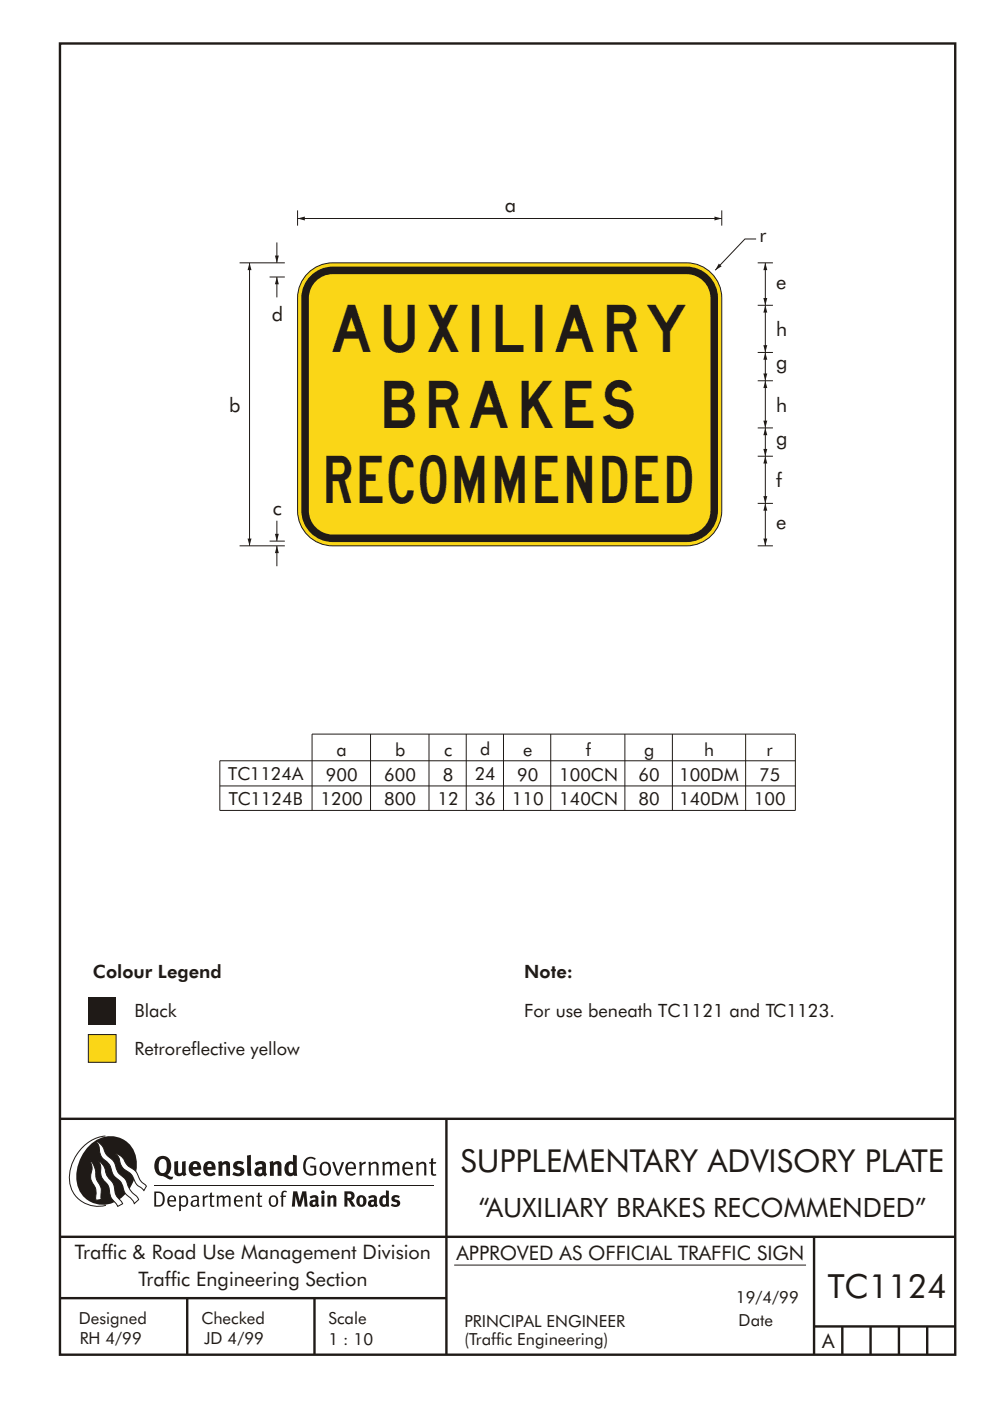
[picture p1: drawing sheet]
<svg xmlns="http://www.w3.org/2000/svg" width="210mm" height="297mm" viewBox="0 0 210 297" stroke-linecap="round" stroke-linejoin="round" font-family="sans-serif">
<g fill="none" stroke="#1f1a17" stroke-width=".51">
<path d="M12.7 9.2h190v278h-190zM12.7 237.2h190M94.7 237.1v50.1M12.7 262.2h190.1M12.7 275.2h82M39.7 275.2v12M66.7 275.2v12M172.7 262.2v25M172.7 281.2h30M178.7 281.2v6M184.7 281.2v6M190.7 281.2v6"/>
<path d="M196.7 281.2v6"/>
</g>
<path d="M96.4 268.2h74.6" fill="none" stroke="#1f1a17" stroke-width=".21"/>
<path d="M18.7 219.3h5.9v5.9h-5.9z" fill-rule="evenodd" fill="#fad617" stroke="#1f1a17" stroke-width=".21"/>
<path d="M18.7 211.3h5.9v5.9h-5.9z" fill="#1f1a17"/>
<path d="M65.7 57.6a7.4 7.4 0 0 1 4.9-1.9h75.1a7.5 7.5 0 0 1 7.4 7.5v45.1a7.5 7.5 0 0 1-7.4 7.4h-75.1a7.5 7.5 0 0 1-7.5-7.4v-45.1a7.5 7.5 0 0 1 2.6-5.6z" fill-rule="evenodd" fill="#fad617" stroke="#1f1a17" stroke-width=".21"/>
<path d="M66.2 58.2a6.6 6.6 0 0 1 4.4-1.7h75.1a6.7 6.7 0 0 1 6.6 6.7v45.1a6.7 6.7 0 0 1-6.6 6.6h-75.1a6.7 6.7 0 0 1-6.7-6.6v-45.1a6.7 6.7 0 0 1 2.3-5z" fill-rule="evenodd" fill="#1f1a17"/>
<path d="M66.7 59.9a5.1 5.1 0 0 1 3.9-1.8h75.1a5.1 5.1 0 0 1 5 5.1v45.1a5.1 5.1 0 0 1-5 5h-75.1a5.1 5.1 0 0 1-5.1-5v-45.1a5 5 0 0 1 1.2-3.3z" fill-rule="evenodd" fill="#fad617"/>
<path d="M162.4 106.7v9" fill="none" stroke="#1f1a17" stroke-width=".21"/>
<g fill="#1f1a17">
<path d="M162 114.2h.8l-.4 1.5z" fill-rule="evenodd"/>
<path d="M162.4 106.7l.4 1.6h-.8z" fill-rule="evenodd"/>
</g>
<path d="M162.4 55.7v9" fill="none" stroke="#1f1a17" stroke-width=".21"/>
<g fill="#1f1a17">
<path d="M162 63.2h.8l-.4 1.5z" fill-rule="evenodd"/>
<path d="M162.4 55.7l.4 1.6h-.8z" fill-rule="evenodd"/>
</g>
<path d="M162.4 96.7v10" fill="none" stroke="#1f1a17" stroke-width=".21"/>
<g fill="#1f1a17">
<path d="M162 105.2h.8l-.4 1.5z" fill-rule="evenodd"/>
<path d="M162.4 96.7l.4 1.6h-.8z" fill-rule="evenodd"/>
</g>
<path d="M162.4 64.7v10" fill="none" stroke="#1f1a17" stroke-width=".21"/>
<g fill="#1f1a17">
<path d="M162 73.2h.8l-.4 1.5z" fill-rule="evenodd"/>
<path d="M162.4 64.7l.4 1.6h-.8z" fill-rule="evenodd"/>
</g>
<path d="M162.4 80.7v10" fill="none" stroke="#1f1a17" stroke-width=".21"/>
<g fill="#1f1a17">
<path d="M162 89.2h.8l-.4 1.5z" fill-rule="evenodd"/>
<path d="M162.4 80.7l.4 1.6h-.8z" fill-rule="evenodd"/>
</g>
<path d="M162.4 90.7v6" fill="none" stroke="#1f1a17" stroke-width=".21"/>
<g fill="#1f1a17">
<path d="M162 95.2h.8l-.4 1.5z" fill-rule="evenodd"/>
<path d="M162.4 90.7l.4 1.6h-.8z" fill-rule="evenodd"/>
</g>
<path d="M162.4 74.7v6" fill="none" stroke="#1f1a17" stroke-width=".21"/>
<g fill="#1f1a17">
<path d="M162 79.2h.8l-.4 1.5z" fill-rule="evenodd"/>
<path d="M162.4 74.7l.4 1.6h-.8z" fill-rule="evenodd"/>
</g>
<path d="M63.1 46.3h90" fill="none" stroke="#1f1a17" stroke-width=".21"/>
<g fill="#1f1a17">
<path d="M151.6 45.9l1.5 .4-1.5 .4 1.5-.4-1.5 .4z" fill-rule="evenodd"/>
<path d="M63.1 46.3l1.6-.4v.8z" fill-rule="evenodd"/>
</g>
<path d="M63.1 44.6v3.2M153.1 44.6v3.2M160.4 50.7h-2.3l-6.4 6.6M160.8 55.7h3.2M160.8 64.7h3.2M160.8 74.7h3.2M160.8 80.7h3.2M160.8 90.7h3.2M160.8 96.7h3.2M160.8 115.7h3.2M160.8 106.7h3.2" fill="none" stroke="#1f1a17" stroke-width=".21"/>
<path d="M152.5 55.9l.6 .6-1.4 .8z" fill-rule="evenodd" fill="#1f1a17"/>
<path d="M52.9 55.7v60M50.8 115.7h9.6M57.2 114.7h3.2" fill="none" stroke="#1f1a17" stroke-width=".21"/>
<g fill="#1f1a17">
<path d="M52.5 114.2h.9l-.5 1.5z" fill-rule="evenodd"/>
<path d="M52.9 55.7l.5 1.6h-.9z" fill-rule="evenodd"/>
</g>
<path d="M58.7 110.4v4.3" fill="none" stroke="#1f1a17" stroke-width=".21"/>
<path d="M58.3 113.2h.9l-.5 1.5 .5-1.5-.5 1.5z" fill-rule="evenodd" fill="#1f1a17"/>
<path d="M58.7 115.7v4.4" fill="none" stroke="#1f1a17" stroke-width=".21"/>
<path d="M58.7 115.7l.5 1.6h-.9z" fill-rule="evenodd" fill="#1f1a17"/>
<path d="M58.7 58.7v4.4" fill="none" stroke="#1f1a17" stroke-width=".21"/>
<path d="M58.7 58.7l.5 1.6h-.9z" fill-rule="evenodd" fill="#1f1a17"/>
<path d="M58.7 51.4v4.3" fill="none" stroke="#1f1a17" stroke-width=".21"/>
<path d="M58.3 54.2h.9l-.5 1.5 .5-1.5-.5 1.5z" fill-rule="evenodd" fill="#1f1a17"/>
<g fill="none" stroke="#1f1a17" stroke-width=".21">
<path d="M50.8 55.7h9.6M57.2 58.7h3.2M78.6 155.6v16.2M91 155.6v16.2M98.9 155.6v16.2M106.8 155.6v16.2M116.8 155.6v16.2M132.6 155.6v16.2M142.7 155.6v16.2M158.2 155.6v16.2M168.7 155.6h-102.5v16.2M168.7 155.6v16.2h-122.1v-10.5h122.1"/>
<path d="M46.6 166.6h122.1"/>
</g>
<g fill="#1f1a17">
<path d="M64.9 245.6a1.61 1.61 0 0 1 2.1 .1l-.2 .2a1.17 1.17 0 0 0-1.4-.1 1.17 1.17 0 0 0-.6 1.2 1.42 1.42 0 0 0 1.2 1.9l.7-.2v-1.2h-.8l-.1-.4h1.3v1.9a1.82 1.82 0 0 1-2.2-.1 1.82 1.82 0 0 1-.6-2.1l.2-.7z" fill-rule="evenodd"/>
<path d="M68.2 246.6a1.77 1.77 0 0 0 .4 2.6 1.39 1.39 0 0 0 1.4-.5 1.39 1.39 0 0 0 .2-1.5 1.19 1.19 0 0 0-2-.6zM68.5 246.8a.83 .83 0 0 1 1 .1 .83 .83 0 0 1 .2 1 .75 .75 0 0 1-.6 1 .75 .75 0 0 1-.8-.8v-.9z" fill-rule="evenodd"/>
<path d="M70.5 246.4l.4-.1 .8 2.4 .8-2.3h.5l-1.1 2.8h-.4z" fill-rule="evenodd"/>
<path d="M73.6 246.7a1.74 1.74 0 0 0 .5 2.5h.9l.5-.3-.2-.3a.89 .89 0 0 1-1.1 .2 .89 .89 0 0 1-.4-.9h1.7a1.15 1.15 0 0 0-.4-1.4 1.15 1.15 0 0 0-1.5 .2zM74 246.9a.67 .67 0 0 1 .8-.1 .67 .67 0 0 1 .3 .7h-1.3z" fill-rule="evenodd"/>
<path d="M76.2 246.4l.4-.1 .1 .5 .5-.4 .5-.1-.2 .5a.61 .61 0 0 0-.8 .6v1.8h-.4z" fill-rule="evenodd"/>
<path d="M78.1 246.4l.5-.1 .1 .5a.89 .89 0 0 1 .9-.5 .89 .89 0 0 1 .7 .8v2.1h-.4v-2.1l-.1-.3-.3-.1-.8 .4v2.1h-.4z" fill-rule="evenodd"/>
<path d="M81.1 246.4l.4-.1 .1 .4a.83 .83 0 0 1 .8-.4 .83 .83 0 0 1 .7 .5 .86 .86 0 0 1 .9-.5 .86 .86 0 0 1 .7 .8v2.1h-.4l-.1-2.3a.5 .5 0 0 0-.8 0l-.2 .2v2.1h-.5v-2.2l-.4-.3-.7 .4v2.1h-.4z" fill-rule="evenodd"/>
<path d="M85.7 246.7a1.74 1.74 0 0 0 .5 2.5h.9l.5-.3-.2-.3a.89 .89 0 0 1-1.1 .2 .89 .89 0 0 1-.4-.9h1.7a1.15 1.15 0 0 0-.5-1.4 1.15 1.15 0 0 0-1.4 .2zM86 246.9a.67 .67 0 0 1 .9-.1 .67 .67 0 0 1 .3 .7h-1.3z" fill-rule="evenodd"/>
<path d="M88.3 246.4l.4-.1 .1 .5a.89 .89 0 0 1 .9-.5 .89 .89 0 0 1 .7 .8v2.1h-.4v-2.1l-.1-.3-.3-.1-.8 .4v2.1h-.4z" fill-rule="evenodd"/>
<path d="M91.5 245.7l.4-.2v.9h.7l-.2 .3h-.5v2.1l.1 .1h.5l.1 .3a.71 .71 0 0 1-1.2-.5v-2h-.3v-.3h.3z" fill-rule="evenodd"/>
<path d="M37 246.3l.8-.2v2a.46 .46 0 0 0 .2 .7 .46 .46 0 0 0 .6-.3v-2.2l.8-.1v2.3l.2 .6-.6 .3-.2-.3a1.03 1.03 0 0 1-1.2 .2 1.03 1.03 0 0 1-.6-1z" fill-rule="evenodd"/>
<path d="M40.4 246.6a1.64 1.64 0 0 0 0 2.3 1.64 1.64 0 0 0 2.3 .1l-.4-.5a.78 .78 0 0 1-.9 .3 .78 .78 0 0 1-.5-.8h1.8a1.37 1.37 0 0 0-.6-1.6 1.37 1.37 0 0 0-1.7 .2zM41 246.9a.48 .48 0 0 1 .7-.1 .48 .48 0 0 1 .2 .6h-1z" fill-rule="evenodd"/>
<path d="M43.5 246.6a1.65 1.65 0 0 0-.2 2 1.65 1.65 0 0 0 1.9 .7l.5-.3-.3-.5a.78 .78 0 0 1-.9 .3 .78 .78 0 0 1-.5-.8h1.8a1.37 1.37 0 0 0-.6-1.6 1.37 1.37 0 0 0-1.7 .2zM44.1 246.9a.48 .48 0 0 1 .6-.1 .48 .48 0 0 1 .2 .6h-.9z" fill-rule="evenodd"/>
<path d="M46.3 246.4l.7-.3 .1 .4a.95 .95 0 0 1 1-.3 .95 .95 0 0 1 .7 .9v2.2h-.8v-2.3l-.3-.2-.5 .3v2.2h-.8z" fill-rule="evenodd"/>
<path d="M49.7 246.5a1.73 1.73 0 0 1 2-.1l-.2 .6-.6-.2a.42 .42 0 0 0-.6 .3l.2 .2a1.23 1.23 0 0 1 1.4 1 1.47 1.47 0 0 1-2.3 .9l-.3-.1 .3-.6 .7 .3a.47 .47 0 0 0 .7-.3 .87 .87 0 0 0-1-.6l-.4-.2-.1-.4z" fill-rule="evenodd"/>
<path d="M54.1 246.6l.3 .6 .3-.2a.62 .62 0 0 1 .9 0v.4a1.21 1.21 0 0 0-1.3 .3 1.21 1.21 0 0 0-.2 1.4 1.19 1.19 0 0 0 1.7 0l.5 .3 .4-.4-.3-.4v-1.3a.96 .96 0 0 0-1.3-1.1zM55 248.1l.6-.1v.6a.43 .43 0 0 1-.6 .1 .43 .43 0 0 1 0-.6z" fill-rule="evenodd"/>
<path d="M57.2 246.4l.7-.3 .1 .4a.95 .95 0 0 1 1-.3 .95 .95 0 0 1 .7 .9v2.2h-.8v-2.3l-.3-.2-.5 .3v2.2h-.8z" fill-rule="evenodd"/>
<path d="M62.2 244.8v1.6a1.29 1.29 0 0 0-1.4 .1 1.29 1.29 0 0 0-.5 1.3 1.24 1.24 0 0 0 .5 1.4 1.24 1.24 0 0 0 1.5-.1l.1 .2h.7l-.1-4.3zM61.5 246.9h.4l.3 .1v1.5l-.3 .2a.48 .48 0 0 1-.6-.5 1.52 1.52 0 0 1 .2-1.3z" fill-rule="evenodd"/>
<path d="M52.4 245l.8-.2 .2 4.5h-.8l-.1-.2z" fill-rule="evenodd"/>
</g>
<path d="M22.4 240.9a9 9 0 0 0-7.4 10.8 6.2 6.2 0 0 0 7.5 3.9M32.7 251.4h59.4" fill="none" stroke="#1f1a17" stroke-width=".21"/>
<path d="M19.1 242.7a5.7 5.7 0 0 1 6.5-1.4 5.7 5.7 0 0 1 3.4 5.7 8.6 8.6 0 0 1-6.2 8.4 5.7 5.7 0 0 1-6.5-7.1 9.9 9.9 0 0 1 2.8-5.6z" fill-rule="evenodd" fill="#1f1a17"/>
<path d="M24.4 244.6a3.1 3.1 0 0 1 2.3 2.1l.8 .8a3.2 3.2 0 0 1 2 2.3l.4 .7 1.2 1-.6 .9-.2-.3a3.5 3.5 0 0 1-1.9-2 3.8 3.8 0 0 0-2.1-2.2 3.5 3.5 0 0 1-1-2.3zM20.4 242a3.4 3.4 0 0 1 1.9 2.4l.7 .9a3.3 3.3 0 0 1 1.7 2.5 4.4 4.4 0 0 0 1.7 2l.3 .3a6.1 6.1 0 0 0 2.5 3.7l.2 .5-.9 .9a6.1 6.1 0 0 0-1.9-2.2l-.4-.7a3.6 3.6 0 0 0-1.9-2.8l-.6-1.1a3.6 3.6 0 0 0-1.9-2.8 3.7 3.7 0 0 1-.8-2.4zM21 246.2a3.4 3.4 0 0 1 1.5 2.7l.6 .9a3.8 3.8 0 0 1 1.4 3.1l.3 .8 1.2 1.5-1 .6-.5-.8a3.2 3.2 0 0 1-1.3-2.8 4.3 4.3 0 0 0-1.4-2.2 4.7 4.7 0 0 1-.5-2.9zM19.2 246.1a5.1 5.1 0 0 1 1.2 3.7l.3 .7a3.1 3.1 0 0 1 .7 3l.1 .8-1.1 .2-.1-.8a3.5 3.5 0 0 0-.9-3.2 3.6 3.6 0 0 1 .1-2.6z" fill-rule="evenodd" fill="#fff" stroke="#1f1a17" stroke-width=".21"/>
<g fill="#1f1a17">
<path d="M33.4 245.5a2.51 2.51 0 0 0 .4 3.7l.8 .2a2.78 2.78 0 0 0 2 .6l.2-.5h-.6l-.7-.4a2.56 2.56 0 0 0 0-3.8 1.83 1.83 0 0 0-2.1 .2zM34 245.9a.87 .87 0 0 1 1 0 .87 .87 0 0 1 .4 .9v.4a1.17 1.17 0 0 1-.9 1.5h-.3a2.38 2.38 0 0 1-.2-2.8z" fill-rule="evenodd"/>
<path d="M33.1 252.9v2.6a1.12 1.12 0 0 0 1.2-.3 1.12 1.12 0 0 0 .2-1.1l-.1-.6-.3-.4zM32.7 252.6h1.1a1.67 1.67 0 0 1 1.2 1.7 1.67 1.67 0 0 1-1.3 1.5h-1zM36.1 253.9l-.2 .6h1.1a.55 .55 0 0 0-.3-.7 .55 .55 0 0 0-.6 .1zM35.8 253.8a.95 .95 0 0 1 1.2-.2 .95 .95 0 0 1 .4 1.1h-1.5a.72 .72 0 0 0 .4 .8 .72 .72 0 0 0 .9-.1l.1 .2a1.15 1.15 0 0 1-1.5 0 1.15 1.15 0 0 1-.2-1.5zM38.4 254.1v1.2a.7 .7 0 0 0 .9 .1 .7 .7 0 0 0 .2-.9 .61 .61 0 0 0-.4-.7 .61 .61 0 0 0-.7 .3zM38 253.5l.3-.1 .1 .4a.95 .95 0 0 1 1.2-.1 .95 .95 0 0 1 .3 1.1 .92 .92 0 0 1-.5 1 .92 .92 0 0 1-1-.2v1.1l-.4 .1zM40.9 254.9a.5 .5 0 0 0 .2 .7 .5 .5 0 0 0 .7-.3v-.7zM40.5 253.8a1 1 0 0 1 1.7 .2v1.4l.2 .3-.2 .2-.3-.3a.78 .78 0 0 1-1.4-.1 .78 .78 0 0 1 .8-1.1h.5a.58 .58 0 0 0-.3-.7 .58 .58 0 0 0-.7 .3zM43 253.5l.3-.1 .1 .4 .3-.3h.5l-.2 .3a.52 .52 0 0 0-.6 .6v1.4h-.4zM44.6 252.9l.4-.1-.1 .7h.6l-.1 .3h-.5v1.5a.35 .35 0 0 0 .6 .3v.2a.57 .57 0 0 1-.6 .1 .57 .57 0 0 1-.3-.5v-1.6h-.3v-.3h.3zM45.9 253.5l.4-.1 .1 .4 .2-.2a.64 .64 0 0 1 1 .2 .7 .7 0 0 1 .8-.4 .7 .7 0 0 1 .5 .7v1.7h-.4v-1.7l-.2-.3-.7 .3v1.7h-.3v-1.6a.38 .38 0 0 0-.3-.5 .38 .38 0 0 0-.5 .3l-.1 .1v1.7h-.4zM50.2 253.9l-.2 .6h1.1a.55 .55 0 0 0-.2-.7 .55 .55 0 0 0-.7 .1zM49.9 253.8a.95 .95 0 0 1 1.2-.2 .95 .95 0 0 1 .4 1.1h-1.5a.72 .72 0 0 0 .4 .8 .72 .72 0 0 0 .9-.1l.1 .2a1.15 1.15 0 0 1-1.5 0 1.15 1.15 0 0 1-.2-1.5zM52.1 253.5l.3-.1 .1 .4a.72 .72 0 0 1 .8-.4 .72 .72 0 0 1 .6 .7v1.7h-.4v-1.5a.45 .45 0 0 0-.3-.6 .45 .45 0 0 0-.5 .3l-.2 .1v1.7h-.3zM54.7 252.9l.4-.1v.7h.6l-.1 .3h-.5v1.5a.35 .35 0 0 0 .5 .3v.2a.57 .57 0 0 1-.6 .1 .57 .57 0 0 1-.3-.5v-1.6h-.3v-.3h.3zM57.6 253.9l-.2 .7a.65 .65 0 0 0 .3 .9 .65 .65 0 0 0 .8-.3l.1-.1a.93 .93 0 0 0-.7-1.4zM57.3 253.8a1.12 1.12 0 0 1 1.4 0 1.12 1.12 0 0 1 .2 1.4 1.01 1.01 0 0 1-1.2 .7 1.01 1.01 0 0 1-.7-1.2zM59.9 252.6l.5-.2 .5 .2-.2 .2-.3-.1-.3 .2v.6h.6l-.1 .3h-.5v2h-.4v-2h-.2v-.3h.2zM62.2 252.6l-.3 3.2h.7l.1-2.2 .6 2.2h.5l.7-2.2 .1 2.2h.7l-.3-3.2h-.9l-.5 2.1-.5-2.1zM65.7 253.7l.3 .5a.51 .51 0 0 1 .5-.3 .51 .51 0 0 1 .4 .4v.1a.88 .88 0 0 0-1.1 .3 .88 .88 0 0 0 .2 1.1 .9 .9 0 0 0 1.1-.1l.3 .3 .4-.4-.3-.3v-1.1a.87 .87 0 0 0-.4-.8 .87 .87 0 0 0-1 .1zM66.4 254.9l.5-.1v.5l-.1 .1h-.3l-.2-.1zM68.2 253.5v2.3h.6v-2.4zM68.1 252.8a.4 .4 0 0 0 .8 0 .4 .4 0 0 0-.8 0zM69.4 253.5l.1 2.3h.6v-1.7a.33 .33 0 0 1 .4-.2 .33 .33 0 0 1 .2 .4v1.5h.7v-1.7a.75 .75 0 0 0-.6-.7 .75 .75 0 0 0-.8 .3v-.3zM73.1 252.6v3.2h.6v-1.3l.3 .2 .7 1.1h.7l-.9-1.4a.94 .94 0 0 0 .7-1 .94 .94 0 0 0-.9-.8zM73.7 253.1a.51 .51 0 0 1 .7 .1 .51 .51 0 0 1-.1 .8h-.6zM75.9 253.7a1.19 1.19 0 0 0-.1 1.8 1.19 1.19 0 0 0 1.7-.1 1.19 1.19 0 0 0 0-1.6 1.19 1.19 0 0 0-1.6-.1zM76.5 253.9h.2a.99 .99 0 0 1 0 1.5 1.06 1.06 0 0 1-.2-1.5zM78.1 253.7l.3 .5a.51 .51 0 0 1 .5-.3 .51 .51 0 0 1 .4 .4v.1a.88 .88 0 0 0-1.1 .3 .88 .88 0 0 0 .2 1.1 .9 .9 0 0 0 1.1-.1l.3 .3 .4-.4-.2-.3v-1.1a.87 .87 0 0 0-.5-.8 .87 .87 0 0 0-1 .1zM78.9 254.9l.4-.1v.5l-.1 .1h-.3l-.2-.1zM81.9 252.4v1.2a1.2 1.2 0 0 0-1.4 .5 1.2 1.2 0 0 0 .2 1.5l.5 .3 .8-.2v.1h.6l-.1-3.3zM81.4 254l.5 .1-.1 1.2a.46 .46 0 0 1-.5 0 .46 .46 0 0 1-.2-.6zM83.3 253.6a.79 .79 0 0 0-.2 1 .79 .79 0 0 0 1 .3 .33 .33 0 0 1 0 .5 .33 .33 0 0 1-.5 0l-.5-.2-.2 .4a1.15 1.15 0 0 0 1.2 .3 1.15 1.15 0 0 0 .8-1 1.49 1.49 0 0 0-1.2-.7 .4 .4 0 0 1 .3-.4 .4 .4 0 0 1 .4 .1l.2 .1 .2-.4a1.47 1.47 0 0 0-1.5 0z" fill-rule="evenodd"/>
</g>
<g font-size="10" fill="#1f1a17">
<text x="70.5" y="74.7">AUXILIARY</text>
<text x="81.5" y="90.7">BRAKES</text>
<text x="69.2" y="106.7">RECOMMENDED</text>
</g>
<text font-size="7.1" fill="#1f1a17" x="175.6" y="275.2">TC1124</text>
<text font-size="6.7" fill="#1f1a17" x="97.7" y="248.5">SUPPLEMENTARY ADVISORY PLATE</text>
<text font-size="5.6" fill="#1f1a17" x="101.5" y="258">“AUXILIARY BRAKES RECOMMENDED”</text>
<g font-size="4.2" fill="#1f1a17">
<text x="107.1" y="44.9">a</text>
<text x="161.2" y="51.4">r</text>
<text x="164.7" y="61.2">e</text>
<text x="57.7" y="68">d</text>
<text x="164.7" y="71.3">h</text>
<text x="164.7" y="78.2">g</text>
<text x="48.6" y="87.3">b</text>
<text x="164.7" y="87.3">h</text>
<text x="164.7" y="94.2">g</text>
<text x="164.7" y="103.3">f</text>
<text x="57.9" y="109.3">c</text>
<text x="164.7" y="112.2">e</text>
<text x="15.9" y="267">Traffic &amp; Road Use Management Division</text>
<text x="96.9" y="267.2">APPROVED AS OFFICIAL TRAFFIC SIGN</text>
<text x="29.4" y="272.6">Traffic Engineering Section</text>
<text x="174.4" y="285.8">A</text>
</g>
<g font-size="3.9" fill="#1f1a17">
<text x="19.7" y="207.3">Colour Legend</text>
<text x="111.2" y="207.3">Note:</text>
<text x="28.5" y="215.7">Black</text>
<text x="111.2" y="215.7">For use beneath TC1121 and TC1123.</text>
<text x="28.5" y="223.7">Retroreflective yellow</text>
</g>
<g font-size="3.8" fill="#1f1a17">
<text x="71.4" y="160.2">a</text>
<text x="83.8" y="160.2">b</text>
<text x="94.2" y="160.2">c</text>
<text x="101.9" y="160.1">d</text>
<text x="111" y="160.2">e</text>
<text x="124.3" y="160.2">f</text>
<text x="136.7" y="160.2">g</text>
<text x="149.4" y="160.2">h</text>
<text x="162.7" y="160.2">r</text>
<text x="48.4" y="165.4">TC1124A</text>
<text x="69.1" y="165.5">900</text>
<text x="81.5" y="165.5">600</text>
<text x="93.9" y="165.5">8</text>
<text x="100.7" y="165.3">24</text>
<text x="109.7" y="165.5">90</text>
<text x="118.6" y="165.5">100CN</text>
<text x="135.5" y="165.5">60</text>
<text x="144.1" y="165.5">100DM</text>
<text x="161.1" y="165.5">75</text>
<text x="48.6" y="170.7">TC1124B</text>
<text x="68" y="170.7">1200</text>
<text x="81.5" y="170.7">800</text>
<text x="92.8" y="170.7">12</text>
<text x="100.7" y="170.6">36</text>
<text x="108.6" y="170.7">110</text>
<text x="118.6" y="170.7">140CN</text>
<text x="135.5" y="170.7">80</text>
<text x="144.1" y="170.7">140DM</text>
<text x="159.9" y="170.7">100</text>
</g>
<g font-size="3.5" fill="#1f1a17">
<text x="16.7" y="280.7">Designed</text>
<text x="42.7" y="280.7">Checked</text>
<text x="69.7" y="280.7">Scale</text>
<text x="98.5" y="281.4">PRINCIPAL ENGINEER</text>
<text x="156.1" y="276.3">19/4/99</text>
<text x="156.7" y="281.2">Date</text>
<text x="16.9" y="284.9">RH 4/99</text>
<text x="43.3" y="284.9">JD 4/99</text>
<text x="69.7" y="285.2">1 : 10</text>
<text x="98.5" y="285.1">(Traffic Engineering)</text>
</g>
</svg>
